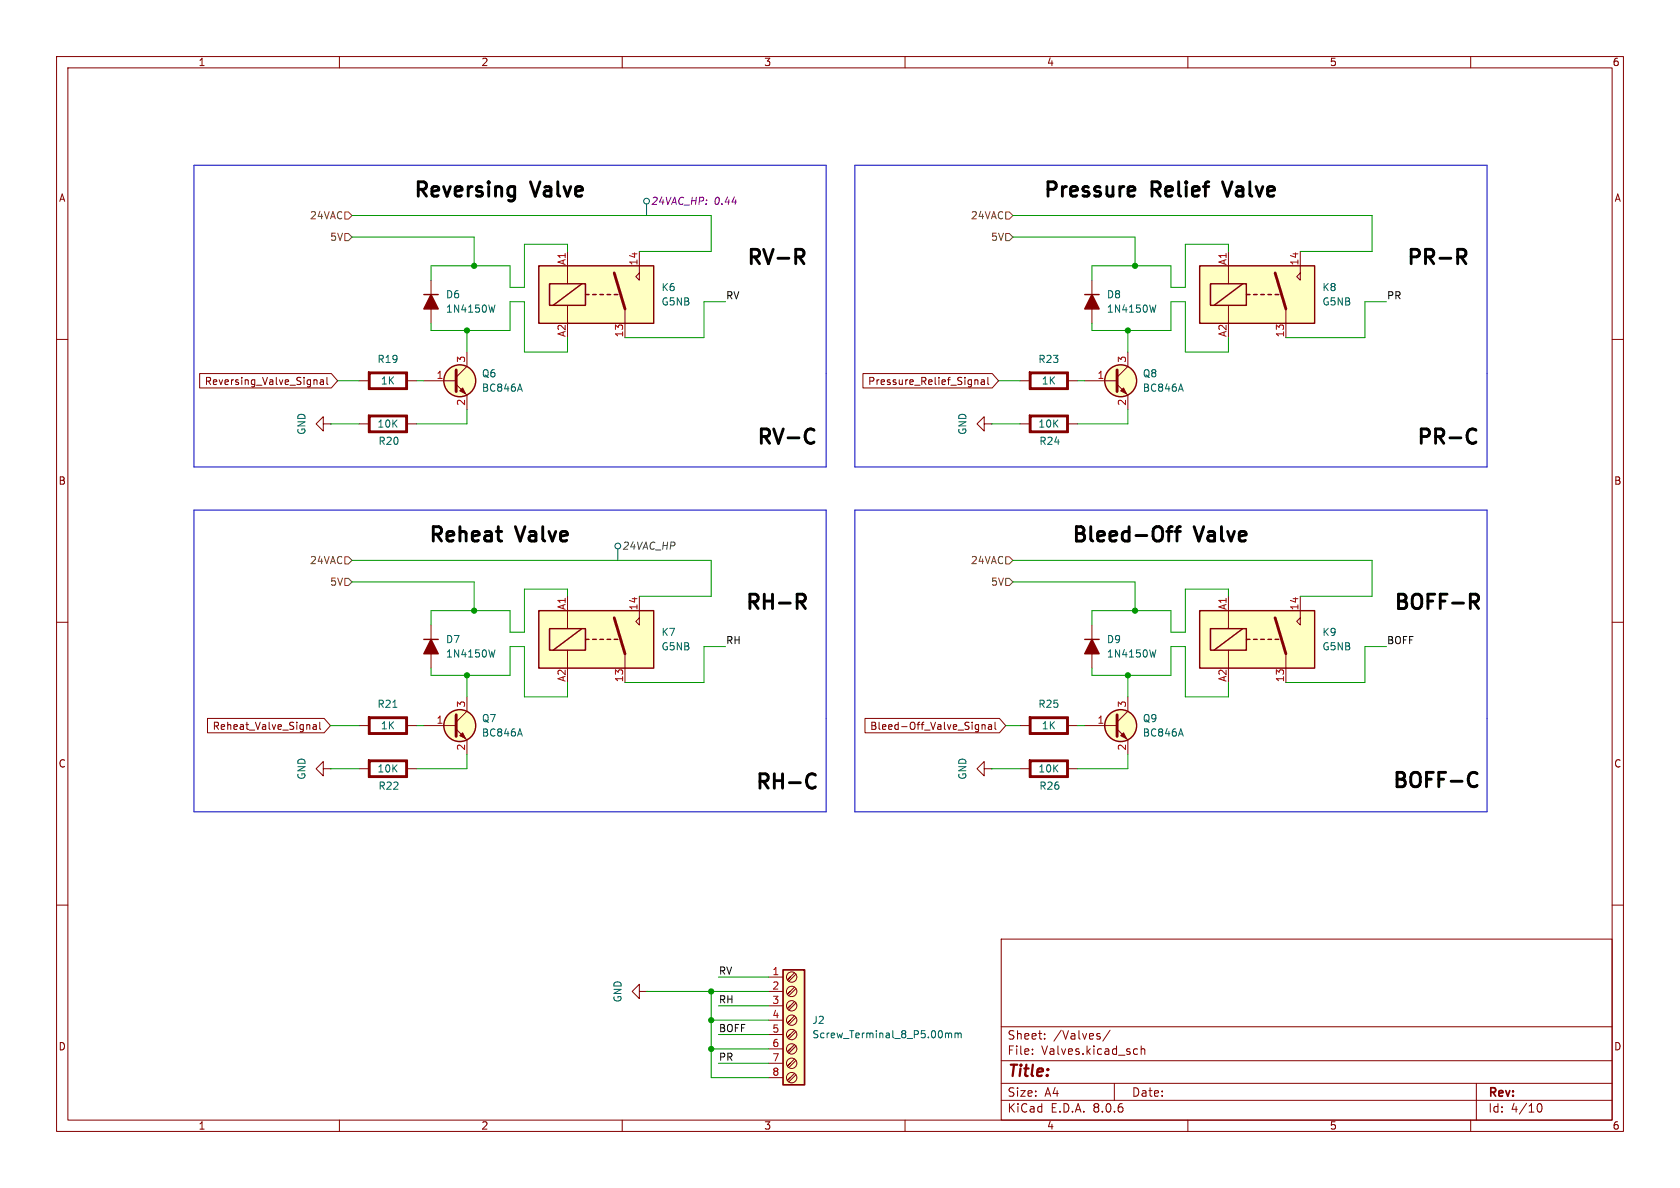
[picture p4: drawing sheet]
<svg xmlns="http://www.w3.org/2000/svg" width="297mm" height="210mm" viewBox="0 0 297 210" stroke-linecap="round" stroke-linejoin="round" font-family="sans-serif">
<g fill="none" stroke="#840000" stroke-width=".18">
<path d="M10 10h277v190h-277zM12 12h273v186h-273zM60 10v2M110 10v2M160 10v2M210 10v2M260 10v2M10 60h2M285 60h2M10 110h2M193 110.5v7.6M285 110h2"/>
<path d="M10 160h2M285 160h2M177 166h108v32h-108zM60 198v2M110 198v2M160 198v2M177 194.5h108M177 191.5h108M177 187.5h108M177 181.5h108M182.5 186.3v.1M182.5 185.5v.1"/>
<path d="M184.7 183.6v.1M184.7 182.8v.1M194.3 183.2l.2 .2-.2 .3M194.3 182.7l.2 .1M196.2 182.1l-1.2 2M197 191.5v3M200.7 185.4l.4 .1M201.1 186.3l-.4 .1M201.7 185.5l.3-.1 .3 .1 .1 .9M201.7 184.9v1.5M210 198v2M260 198v2"/>
<path d="M261 191.5v6.5M271.7 195.7l.2-.5 .2-.1a.8 .8 0 0 1 .5 .7 .8 .8 0 0 1-.5 .8l-.2-.1-.2-.5"/>
</g>
<path d="M191.8 113h2.5" fill="none" stroke="#840000" stroke-width=".25"/>
<path d="M193 113l1.3 2.6h-2.5z" fill="#840000" stroke="#840000" stroke-width=".25"/>
<path d="M204.3 114.9l-.3 1.2" fill="none" stroke="#006464" stroke-width=".18"/>
<path d="M212.1 47h20.3v10.2h-20.3z" fill="#ffffc2"/>
<path d="M217.2 44.5v5.7M217.2 54v3.2M227.3 54.6v5.1M229.9 44.5v5l-.7-.6 .7-.6" fill="none" stroke="#840000" stroke-width=".18"/>
<path d="M212.1 47h20.3v10.2h-20.3zM214 50.2h6.3v3.8h-6.3zM219.7 50.2l-5.1 3.8M220.3 52.1h.7M221.6 52.1h.6M222.9 52.1h.6M224.2 52.1h.6M225.4 52.1h.7" fill="none" stroke="#840000" stroke-width=".25"/>
<path d="M225.4 48.3l1.9 6.3" fill="none" stroke="#840000" stroke-width=".51"/>
<path d="M95.2 108h20.4v10.1h-20.4z" fill="#ffffc2"/>
<g fill="none" stroke="#840000" stroke-width=".18">
<path d="M174 74.9v-1.2l-1.3 1.2 1.3 1.3v-1.3h1.3M175.3 74.9h.1M180.3 74.9h1.7M188.8 74.9h1.7M191.8 67.3h5.7M197.5 67.9l1.9 2v2.5M199.4 62.2v2.6l-1.9 1.9M100.3 105.4v5.7M100.3 114.9v3.2M110.5 115.6v5.1M113 105.4v5.1l-.6-.6 .6-.7M63.5 135.9h1.7"/>
<path d="M72 135.9h1.7M74.9 128.3h5.7M80.6 128.9l1.9 1.9v2.6M82.5 123.2v2.5l-1.9 1.9M191.8 128.3h5.7M197.5 128.9l1.9 1.9v2.6M199.4 123.2v2.5l-1.9 1.9"/>
</g>
<g fill="none" stroke="#840000" stroke-width=".25">
<path d="M95.2 108h20.4v10.1h-20.4zM97.2 111.1h6.3v3.8h-6.3zM102.9 111.1l-5.1 3.8M103.5 113h.6M104.8 113h.6M106 113h.7M107.3 113h.6M108.6 113h.6"/>
<circle cx="198.1" cy="67.3" r="2.82"/>
<circle cx="81.3" cy="128.3" r="2.82"/>
<circle cx="198.1" cy="128.3" r="2.82"/>
</g>
<path d="M197.5 65.4v3.8M108.6 109.2l1.9 6.4M80.6 126.4v3.8M197.5 126.4v3.8" fill="none" stroke="#840000" stroke-width=".51"/>
<g fill="#840000" stroke="#840000" stroke-width=".25">
<path d="M65.2 134.4h6.8v3h-6.8v-3l.2 .2v2.6h6.4v-2.6h-6.4z"/>
<path d="M182 73.4h6.8v3.1h-6.8v-3.1l.2 .3v2.5h6.4v-2.5h-6.4z"/>
</g>
<g fill="#ffffc2" stroke="#ffffc2" stroke-width=".18">
<circle cx="81.3" cy="128.3" r="2.82"/>
<circle cx="198.1" cy="67.3" r="2.82"/>
<circle cx="198.1" cy="128.3" r="2.82"/>
</g>
<g fill="#840000" stroke="#840000" stroke-width=".18">
<path d="M81.3 130l.5-.5 .5 1.1z"/>
<path d="M198.1 69.1l.5-.5 .5 1z"/>
<path d="M198.1 130l.5-.5 .5 1.1z"/>
</g>
<path d="M208.8 67.9l.4 1.3M91.9 128.8l.4 1.3M208.8 128.8l.4 1.3" fill="none" stroke="#006464" stroke-width=".18"/>
<path d="M212.1 108h20.3v10.1h-20.3z" fill="#ffffc2"/>
<path d="M63.5 74.9h1.7M72 74.9h1.7M217.2 105.4v5.7M217.2 114.9v3.2M227.3 115.6v5.1M229.9 105.4v5.1l-.7-.6 .7-.7" fill="none" stroke="#840000" stroke-width=".18"/>
<path d="M212.1 108h20.3v10.1h-20.3zM214 111.1h6.3v3.8h-6.3zM219.7 111.1l-5.1 3.8M220.3 113h.7M221.6 113h.6M222.9 113h.6M224.2 113h.6M225.4 113h.7" fill="none" stroke="#840000" stroke-width=".25"/>
<path d="M225.4 109.2l1.9 6.4" fill="none" stroke="#840000" stroke-width=".51"/>
<path d="M65.2 73.4h6.8v3.1h-6.8v-3.1l.2 .3v2.5h6.4v-2.5h-6.4z" fill="#840000" stroke="#840000" stroke-width=".25"/>
<path d="M138.4 171.5h3.8v20.3h-3.8z" fill="#ffffc2"/>
<path d="M138.4 171.5h3.8v20.3h-3.8z" fill="none" stroke="#840000" stroke-width=".3"/>
<g fill="none" stroke="#840000" stroke-width=".18">
<path d="M180.3 67.3h1.7M188.8 67.3h1.7M135.9 172.7h2.5M135.9 175.3h2.5M135.9 177.8h2.5M140.5 179.6l-1.3 1.2 .5-.5M140.5 177l-1.3 1.3 .5-.5M140.5 174.5l-1.3 1.3 .5-.5M140.5 172l-1.3 1.2 .5-.5M140.7 179.8l-1.3 1.3M140.7 177.3l-1.3 1.3M140.7 174.8l-1.3 1.2"/>
<path d="M140.7 172.2l-1.3 1.3M135.9 180.3h2.5M135.9 182.9h2.5M135.9 185.4h2.5M135.9 188h2.5M135.9 190.5h2.5M140.5 189.7l-1.3 1.3 .5-.5M140.5 187.2l-1.3 1.3 .5-.5M140.5 184.7l-1.3 1.2 .5-.5M140.5 182.1l-1.3 1.3 .5-.5M140.7 190l-1.3 1.3M140.7 187.5l-1.3 1.2"/>
<path d="M140.7 184.9l-1.3 1.3M140.7 182.4l-1.3 1.2"/>
<circle cx="140" cy="177.8" r=".92"/>
<circle cx="140" cy="172.7" r=".92"/>
<circle cx="140" cy="175.3" r=".92"/>
<circle cx="140" cy="188" r=".92"/>
<circle cx="140" cy="190.5" r=".92"/>
<circle cx="140" cy="182.9" r=".92"/>
<circle cx="140" cy="180.3" r=".92"/>
<circle cx="140" cy="185.4" r=".92"/>
</g>
<path d="M167.2 182.7l.3-.1 .2 .2M167.7 182.8l.2-.2 .3 .1v.8M167.7 182.8v.7M168.8 182.7l.4-.1 .2 .2M168.8 182.6v.9M169.4 182.8l.2-.2 .3 .1v.8M169.4 182.8v.7" fill="none" stroke="#006464" stroke-width=".18"/>
<path d="M182 65.8h6.8v3h-6.8v-3l.2 .2v2.6h6.4v-2.6h-6.4z" fill="#840000" stroke="#840000" stroke-width=".25"/>
<path d="M95.2 47h20.4v10.2h-20.4z" fill="#ffffc2"/>
<g fill="none" stroke="#840000" stroke-width=".18">
<path d="M76.2 49.5v7.7M100.3 44.5v5.7M100.3 54v3.2M110.5 54.6v5.1M113 44.5v5l-.6-.6 .6-.6M193 49.5v7.7M35.3 66h23.3l1.1 1.3-1.1 1.3h-23.3zM55.9 67.1l.1 .2v.7M56.6 67.2h.5l.1 .8M57.1 74.9v-1.2l-1.2 1.2 1.2 1.3v-1.3h1.3M57.2 67.4l-.4 .1-.2 .2 .2 .3 .4-.1M57.8 66.7v1.1l.2 .2"/>
<path d="M58.4 74.9h.1M63.5 67.3h1.7M72 67.3h1.7M74.9 67.3h5.7M80.6 67.9l1.9 2v2.5M82.5 62.2v2.6l-1.9 1.9M152.6 66h22.8l1.1 1.3-1.1 1.3h-22.8zM172.3 67.3l.2-.2 .3 .1 .1 .8M173.5 67.2h.5v.8M174 67.4l-.4 .1-.2 .2 .2 .3 .4-.1M174.6 66.7v1.1l.2 .2M76.2 110.5v7.6"/>
<path d="M36.7 127h20.6l1.1 1.3-1.1 1.2h-20.6zM55.4 128.2h.5v.7M55.9 128.4l-.4 .1-.2 .1 .2 .3h.4M56.5 127.7v1.1l.2 .1M57.1 135.9v-1.3l-1.2 1.3 1.2 1.3v-1.3h1.3M58.4 135.9h.1M63.5 128.3h1.7M72 128.3h1.7M152.9 127h23.8l1.1 1.3-1.1 1.2h-23.8zM173.6 128.2l.2-.1 .3 .1 .1 .7M173.6 128.1v.8M174 135.9v-1.3l-1.3 1.3 1.3 1.3v-1.3h1.3"/>
<path d="M174.8 128.2h.4l.1 .7M175.3 135.9h.1M175.3 128.4l-.4 .1-.2 .1 .2 .3h.4M175.9 127.7v1.1l.2 .1M180.3 128.3h1.7M180.3 135.9h1.7M188.8 128.3h1.7M188.8 135.9h1.7M113 175.3v-1.3l-1.2 1.3 1.2 1.2v-1.2h1.3M114.3 175.3h.1"/>
</g>
<g fill="none" stroke="#840000" stroke-width=".25">
<path d="M74.9 52.1h2.6M95.2 47h20.4v10.2h-20.4zM97.2 50.2h6.3v3.8h-6.3zM102.9 50.2l-5.1 3.8M103.5 52.1h.6M104.8 52.1h.6M106 52.1h.7M107.3 52.1h.6M108.6 52.1h.6M191.8 52.1h2.5M74.9 113h2.6"/>
<circle cx="81.3" cy="67.3" r="2.82"/>
</g>
<path d="M108.6 48.3l1.9 6.3M80.6 65.4v3.8" fill="none" stroke="#840000" stroke-width=".51"/>
<g fill="#840000" stroke="#840000" stroke-width=".25">
<path d="M182 126.7h6.8v3.1h-6.8v-3.1l.2 .3v2.5h6.4v-2.5h-6.4z"/>
<path d="M182 134.4h6.8v3h-6.8v-3l.2 .2v2.6h6.4v-2.6h-6.4z"/>
<path d="M65.2 126.7h6.8v3.1h-6.8v-3.1l.2 .3v2.5h6.4v-2.5h-6.4z"/>
<path d="M193 52.1l1.3 2.5h-2.5z"/>
<path d="M65.2 65.8h6.8v3h-6.8v-3l.2 .2v2.6h6.4v-2.6h-6.4z"/>
<path d="M76.2 52.1l1.3 2.5h-2.6z"/>
<path d="M76.2 113l1.3 2.6h-2.6z"/>
</g>
<path d="M87.5 53.9l-.3 1.3M204.3 53.9l-.3 1.3M91.9 67.9l.4 1.3M87.5 114.9l-.3 1.2M69.5 125h.7" fill="none" stroke="#006464" stroke-width=".18"/>
<circle cx="81.3" cy="67.3" r="2.82" fill="#ffffc2" stroke="#ffffc2" stroke-width=".18"/>
<path d="M81.3 69.1l.5-.5 .5 1z" fill="#840000" stroke="#840000" stroke-width=".18"/>
<g fill="none" stroke="#004848" stroke-width=".18">
<path d="M114.3 36.1v2M109.2 97v2.1"/>
<circle cx="114.3" cy="35.6" r=".51"/>
<circle cx="109.2" cy="96.5" r=".51"/>
</g>
<path d="M61 37.5h.6l.6 .6-.6 .6h-.6zM177.8 37.5h.6l.7 .6-.7 .6h-.6zM61 41.3h.6l.6 .6-.6 .6h-.6zM177.8 41.3h.6l.7 .6-.7 .6h-.6zM61 98.4h.6l.6 .7-.6 .6h-.6zM177.8 98.4h.6l.7 .7-.7 .6h-.6zM61 102.2h.6l.6 .7-.6 .6h-.6zM177.8 102.2h.6l.7 .7-.7 .6h-.6z" fill="none" stroke="#725600" stroke-width=".18"/>
<g fill="none" stroke="#000" stroke-width=".51">
<path d="M90.8 33l.2 .1M91 33v2l-.1 .3M91 34.6l-.2 .1M200.3 33l.2 .1 .1 .5-1.2 .2M200.5 34.6l-.2 .1M216.1 32.1l.9 2.6M140.7 44.1h.9a.69 .69 0 0 1 .6 .6 .69 .69 0 0 1-.6 .7h-.9M141.3 45.4l.8 1.2M257.7 44.1h1a.69 .69 0 0 1 .5 .6 .69 .69 0 0 1-.5 .7h-1M258.3 45.4l.9 1.2M143.2 75.8l.7 .3M143.9 78.1l-.7 .3"/>
<path d="M259.8 75.9a.89 .89 0 0 1 1.1 .2M260.9 78.1a.89 .89 0 0 1-1.1 .1M87.7 93.9h1M88.2 95.5l.5 .1M206.3 93.9h.9M207.2 93.1l-.5 .1-.1 .3v2.1M207.7 93.9h1M208.7 93.1l-.5 .1-.1 .3v2.1M140.9 105h1a.69 .69 0 0 1 .5 .7 .69 .69 0 0 1-.5 .7h-1M141.5 106.4l.9 1.2M259.9 105h1a.69 .69 0 0 1 .5 .7 .69 .69 0 0 1-.5 .7h-1M260.5 106.4l.9 1.2"/>
<path d="M143.1 136.9a.89 .89 0 0 1 1.1 .1M144.2 139.1a.89 .89 0 0 1-1.1 .1M260 136.7a.89 .89 0 0 1 1.1 .1M261.1 138.8a.89 .89 0 0 1-1.1 .2"/>
</g>
<path d="M34.3 29.2h111.7v53.4h-111.7zM151.1 29.2h111.8v53.4h-111.8zM34.3 90.2h111.7v53.3h-111.7zM151.1 90.2h111.8v53.3h-111.8z" fill="none" stroke="#0000c2" stroke-width=".18"/>
<g fill="none" stroke="#009600" stroke-width=".18">
<path d="M62.2 38.1h63.5v6.4h-12.7M179.1 38.1h63.5v6.4h-12.7M62.2 41.9h21.6v5.1M76.2 57.2v1.2h14v-5.1h2.5v8.9h7.6v-2.5M82.5 58.4v3.8M100.3 44.5v-1.3h-7.6v7.6h-2.5v-3.8h-14v2.5M128.3 53.3h-3.8v6.4h-14M179.1 41.9h21.6v5.1M193 57.2v1.2h14v-5.1h2.5v8.9h7.7v-2.5M199.4 58.4v3.8M217.2 44.5v-1.3h-7.7v7.6h-2.5v-3.8h-14v2.5M245.1 53.3h-3.8v6.4h-14"/>
<path d="M58.4 74.9h5.1M59.7 67.3h3.8M73.7 67.3h1.2M82.5 72.4v2.5h-8.8M175.3 74.9h5M176.5 67.3h3.8M190.5 67.3h1.3M199.4 72.4v2.5h-8.9M62.2 99.1h63.5v6.3h-12.7M179.1 99.1h63.5v6.3h-12.7M62.2 102.9h21.6v5.1M76.2 118.1v1.3h14v-5.1h2.5v8.9h7.6v-2.5"/>
<path d="M82.5 119.4v3.8M100.3 105.4v-1.3h-7.6v7.7h-2.5v-3.8h-14v2.5M128.3 114.3h-3.8v6.4h-14M179.1 102.9h21.6v5.1M193 118.1v1.3h14v-5.1h2.5v8.9h7.7v-2.5M199.4 119.4v3.8M217.2 105.4v-1.3h-7.7v7.7h-2.5v-3.8h-14v2.5M245.1 114.3h-3.8v6.4h-14M58.4 135.9h5.1M58.4 128.3h5.1M73.7 128.3h1.2M82.5 133.4v2.5h-8.8"/>
<path d="M175.3 135.9h5M177.8 128.3h2.5M190.5 128.3h1.3M199.4 133.4v2.5h-8.9M114.3 175.3h21.6M125.7 175.3v15.2h10.2M127 177.8h8.9M127 172.7h8.9M125.7 185.4h10.2M125.7 180.3h10.2M127 182.9h8.9M127 188h8.9"/>
</g>
<g fill="#009600" stroke="#009600" stroke-width=".18">
<circle cx="83.8" cy="108" r=".46"/>
<circle cx="82.5" cy="119.4" r=".46"/>
<circle cx="125.7" cy="175.3" r=".46"/>
<circle cx="125.7" cy="185.4" r=".46"/>
<circle cx="125.7" cy="180.3" r=".46"/>
<circle cx="200.7" cy="108" r=".46"/>
<circle cx="199.4" cy="119.4" r=".46"/>
<circle cx="83.8" cy="47" r=".46"/>
<circle cx="82.5" cy="58.4" r=".46"/>
<circle cx="200.7" cy="47" r=".46"/>
<circle cx="199.4" cy="58.4" r=".46"/>
</g>
<g font-size="3.5">
<text x="72.8" y="35.6">Reversing</text>
<text x="94" y="35.6">Valve</text>
<text x="184.2" y="35.6">Pressure</text>
<text x="203.6" y="35.6">Relief</text>
<text x="217.4" y="35.6">Valve</text>
<text x="131.7" y="47.5">RV-R</text>
<text x="248.4" y="47.5">PR-R</text>
<text x="133.5" y="79.3">RV-C</text>
<text x="250.1" y="79.3">PR-C</text>
<text x="75.5" y="96.5">Reheat</text>
<text x="91.4" y="96.5">Valve</text>
<text x="189.2" y="96.5">Bleed-Off</text>
<text x="211.4" y="96.5">Valve</text>
<text x="131.5" y="108.5">RH-R</text>
<text x="246.1" y="108.5">BOFF-R</text>
<text x="133.2" y="140.2">RH-C</text>
<text x="245.9" y="140">BOFF-C</text>
</g>
<text font-size="2.8" fill="#840000" x="178" y="190.9">Title:</text>
<g font-size="2.1" fill="#840000">
<text x="178" y="184">Sheet:</text>
<text x="186.2" y="184">/Valves/</text>
<text x="178" y="186.7">File:</text>
<text x="184.1" y="186.7">Valves.kicad_sch</text>
<text x="178" y="196.9">KiCad</text>
<text x="178" y="194.1">Size:</text>
<text x="184.7" y="194.1">A4</text>
<text x="185.7" y="196.9">E.D.A.</text>
<text x="193.3" y="196.9">8.0.6</text>
<text x="200" y="194.1">Date:</text>
<text x="263" y="194.3">Rev:</text>
<text x="263" y="196.9">Id:</text>
<text x="267.1" y="196.9">4/10</text>
</g>
<g font-size="1.8" fill="#840000">
<text x="35" y="11.9">1</text>
<text x="85" y="11.9">2</text>
<text x="135" y="11.9">3</text>
<text x="185" y="11.9">4</text>
<text x="235" y="11.9">5</text>
<text x="285" y="11.9">6</text>
<text x="10.3" y="35.9">A</text>
<text x="285.3" y="35.9">A</text>
<text x="36.1" y="68.3">Reversing_Valve_Signal</text>
<text x="153.4" y="68.3">Pressure_Relief_Signal</text>
<text x="10.3" y="85.9">B</text>
<text x="285.3" y="85.9">B</text>
<text x="37.5" y="129.2">Reheat_Valve_Signal</text>
<text x="153.7" y="129.2">Bleed-Off_Valve_Signal</text>
<text x="10.3" y="135.9">C</text>
<text x="285.3" y="135.9">C</text>
<text x="10.3" y="185.9">D</text>
<text x="285.3" y="185.9">D</text>
<text x="35" y="199.9">1</text>
<text x="85" y="199.9">2</text>
<text x="135" y="199.9">3</text>
<text x="185" y="199.9">4</text>
<text x="235" y="199.9">5</text>
<text x="285" y="199.9">6</text>
</g>
<g font-size="1.8" fill="#725600">
<text x="54.7" y="39">24VAC</text>
<text x="171.5" y="39">24VAC</text>
<text x="58.3" y="42.8">5V</text>
<text x="175.1" y="42.8">5V</text>
<text x="54.7" y="99.9">24VAC</text>
<text x="171.5" y="99.9">24VAC</text>
<text x="58.3" y="103.7">5V</text>
<text x="175.1" y="103.7">5V</text>
</g>
<g font-size="1.8" fill="#840084">
<text x="115" y="36.4">24VAC_HP:</text>
<text x="126.2" y="36.4">0.44</text>
</g>
<g font-size="1.8" fill="#a90000">
<text x="100.1" y="47" transform="rotate(-90 100.1 47)">A1</text>
<text x="112.8" y="47" transform="rotate(-90 112.8 47)">14</text>
<text x="216.9" y="47" transform="rotate(-90 216.9 47)">A1</text>
<text x="229.6" y="47" transform="rotate(-90 229.6 47)">14</text>
<text x="100.1" y="59.7" transform="rotate(-90 100.1 59.7)">A2</text>
<text x="110.2" y="59.7" transform="rotate(-90 110.2 59.7)">13</text>
<text x="216.9" y="59.7" transform="rotate(-90 216.9 59.7)">A2</text>
<text x="227.1" y="59.7" transform="rotate(-90 227.1 59.7)">13</text>
<text x="82.3" y="64.2" transform="rotate(-90 82.3 64.2)">3</text>
<text x="199.1" y="64.2" transform="rotate(-90 199.1 64.2)">3</text>
<text x="77.1" y="67.1">1</text>
<text x="82.3" y="71.8" transform="rotate(-90 82.3 71.8)">2</text>
<text x="193.9" y="67.1">1</text>
<text x="199.1" y="71.8" transform="rotate(-90 199.1 71.8)">2</text>
<text x="100.1" y="107.9" transform="rotate(-90 100.1 107.9)">A1</text>
<text x="112.8" y="108" transform="rotate(-90 112.8 108)">14</text>
<text x="216.9" y="107.9" transform="rotate(-90 216.9 107.9)">A1</text>
<text x="229.6" y="108" transform="rotate(-90 229.6 108)">14</text>
<text x="82.3" y="125.2" transform="rotate(-90 82.3 125.2)">3</text>
<text x="100.1" y="120.6" transform="rotate(-90 100.1 120.6)">A2</text>
<text x="110.2" y="120.7" transform="rotate(-90 110.2 120.7)">13</text>
<text x="199.1" y="125.2" transform="rotate(-90 199.1 125.2)">3</text>
<text x="216.9" y="120.6" transform="rotate(-90 216.9 120.6)">A2</text>
<text x="227.1" y="120.7" transform="rotate(-90 227.1 120.7)">13</text>
<text x="77.1" y="128">1</text>
<text x="193.9" y="128">1</text>
<text x="82.3" y="132.8" transform="rotate(-90 82.3 132.8)">2</text>
<text x="199.1" y="132.8" transform="rotate(-90 199.1 132.8)">2</text>
<text x="136.5" y="172.5">1</text>
<text x="136.5" y="175">2</text>
<text x="136.5" y="177.5">3</text>
<text x="136.5" y="180.1">4</text>
<text x="136.5" y="182.6">5</text>
<text x="136.5" y="185.2">6</text>
<text x="136.5" y="187.7">7</text>
<text x="136.5" y="190.2">8</text>
</g>
<g font-size="1.8" fill="#006464">
<text x="78.7" y="52.9">D6</text>
<text x="116.8" y="51.7">K6</text>
<text x="195.6" y="52.9">D8</text>
<text x="233.7" y="51.7">K8</text>
<text x="78.7" y="55.5">1N4150W</text>
<text x="116.8" y="54.2">G5NB</text>
<text x="195.6" y="55.5">1N4150W</text>
<text x="233.7" y="54.2">G5NB</text>
<text x="66.6" y="64.4">R19</text>
<text x="183.5" y="64.4">R23</text>
<text x="67.2" y="68.2">1K</text>
<text x="85.1" y="69.4">BC846A</text>
<text x="85.1" y="66.9">Q6</text>
<text x="184.1" y="68.2">1K</text>
<text x="201.9" y="69.4">BC846A</text>
<text x="201.9" y="66.9">Q8</text>
<text x="54.2" y="77" transform="rotate(-90 54.2 77)">GND</text>
<text x="66.6" y="75.8">10K</text>
<text x="171" y="77" transform="rotate(-90 171 77)">GND</text>
<text x="183.5" y="75.8">10K</text>
<text x="66.8" y="78.8">R20</text>
<text x="183.7" y="78.8">R24</text>
<text x="78.7" y="113.9">D7</text>
<text x="116.8" y="112.6">K7</text>
<text x="195.6" y="113.9">D9</text>
<text x="233.7" y="112.6">K9</text>
<text x="78.7" y="116.4">1N4150W</text>
<text x="116.8" y="115.2">G5NB</text>
<text x="195.6" y="116.4">1N4150W</text>
<text x="233.7" y="115.2">G5NB</text>
<text x="66.6" y="125.3">R21</text>
<text x="183.5" y="125.3">R25</text>
<text x="67.2" y="129.1">1K</text>
<text x="85.1" y="130.4">BC846A</text>
<text x="85.1" y="127.9">Q7</text>
<text x="184.1" y="129.1">1K</text>
<text x="201.9" y="130.4">BC846A</text>
<text x="201.9" y="127.9">Q9</text>
<text x="54.2" y="137.9" transform="rotate(-90 54.2 137.9)">GND</text>
<text x="66.6" y="136.8">10K</text>
<text x="171" y="137.9" transform="rotate(-90 171 137.9)">GND</text>
<text x="183.5" y="136.8">10K</text>
<text x="66.8" y="139.8">R22</text>
<text x="183.7" y="139.8">R26</text>
<text x="110.1" y="177.3" transform="rotate(-90 110.1 177.3)">GND</text>
<text x="143.5" y="181.2">J2</text>
<text x="143.5" y="183.7">Screw_Terminal_8_P5.00mm</text>
</g>
<g font-size="1.8" fill="#0f0f0f">
<text x="128.3" y="53">RV</text>
<text x="245.1" y="53">PR</text>
<text x="128.3" y="114">RH</text>
<text x="245.1" y="114">BOFF</text>
<text x="127" y="172.4">RV</text>
<text x="127" y="177.5">RH</text>
<text x="127" y="182.5">BOFF</text>
<text x="127" y="187.6">PR</text>
</g>
<text font-size="1.8" fill="#484848" x="109.9" y="97.4">24VAC_HP</text>
</svg>
